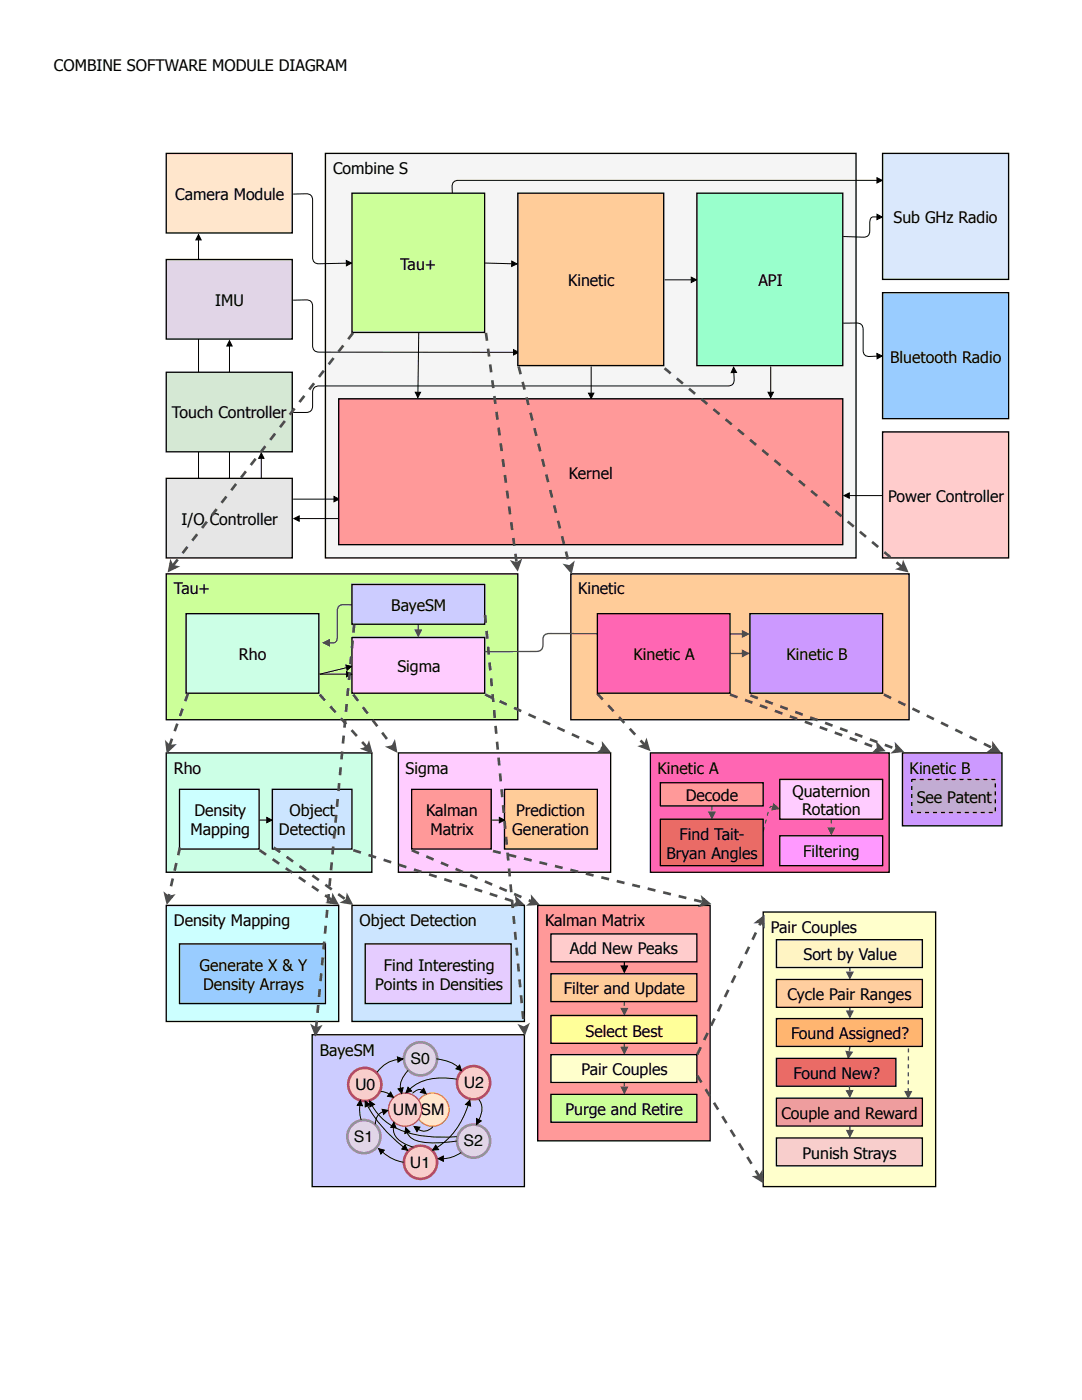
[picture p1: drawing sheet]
<svg xmlns="http://www.w3.org/2000/svg" width="216mm" height="279mm" viewBox="0 0 216 279" stroke-linecap="round" stroke-linejoin="round" font-family="sans-serif">
<path d="M62.3 206.5h42.3v30.3h-42.3z" fill="#ccf"/>
<path d="M62.3 206.5h42.3v30.3h-42.3z" fill="none" stroke="#000" stroke-width=".26"/>
<circle cx="86.3" cy="221.5" r="3.3" fill="#ffe6cc"/>
<circle cx="86.3" cy="221.5" r="3.3" fill="none" stroke="#d79b00" stroke-width=".26"/>
<path d="M39.6 46.8l.5 1.1h-1zM39.6 47.9v47.7" fill="none" stroke="#000" stroke-width=".2"/>
<path d="M39.6 46.8l.5 1.1h-1z" fill="#000"/>
<path d="M64.9 30.6h105.9v80.7h-105.9z" fill="#f5f5f5"/>
<path d="M64.9 30.6h105.9v80.7h-105.9z" fill="none" stroke="#000" stroke-width=".26"/>
<path d="M58.5 38.7h2.6a1.15 1.15 0 0 1 1.3 1.3v11.3a1.15 1.15 0 0 0 1.3 1.3l5.4-.1M69.1 52l1.1 .5-1.1 .6z" fill="none" stroke="#000" stroke-width=".2"/>
<path d="M69.1 52l1.1 .5-1.1 .6z" fill="#000"/>
<path d="M33.2 30.6h25.1v15.9h-25.1z" fill="#ffe6cc"/>
<path d="M33.2 30.6h25.1v15.9h-25.1z" fill="none" stroke="#000" stroke-width=".26"/>
<path d="M58.5 59.9l2.6-.1a1.15 1.15 0 0 1 1.3 1.3v7.9a1.18 1.18 0 0 0 1.3 1.3h38.8M102.5 69.8l1 .5-1 .5z" fill="none" stroke="#000" stroke-width=".2"/>
<path d="M102.5 69.8l1 .5-1 .5z" fill="#000"/>
<path d="M33.2 51.8h25.1v15.9h-25.1z" fill="#e1d5e7"/>
<path d="M33.2 51.8h25.1v15.9h-25.1z" fill="none" stroke="#000" stroke-width=".26"/>
<path d="M45.8 68l.5 1.1h-1zM45.8 69.1v26.5M52.1 90.4l.6 1.1h-1.1zM52.1 91.5v4.1M58.5 99.6h8.1M66.6 99.1l1.1 .5-1.1 .5z" fill="none" stroke="#000" stroke-width=".2"/>
<path d="M45.8 68l.5 1.1h-1zM52.1 90.4l.6 1.1h-1.1zM66.6 99.1l1.1 .5-1.1 .5z" fill="#000"/>
<path d="M33.2 95.5h25.1v15.8h-25.1z" fill="#e6e6e6"/>
<path d="M33.2 95.5h25.1v15.8h-25.1z" fill="none" stroke="#000" stroke-width=".26"/>
<path d="M146.4 73.3l.6 1-1.1 .1zM146.4 74.3l.1 1.4a1.12 1.12 0 0 1-1.3 1.3h-81.5a1.18 1.18 0 0 0-1.3 1.3v2.7a1.18 1.18 0 0 1-1.3 1.3h-2.6" fill="none" stroke="#000" stroke-width=".2"/>
<path d="M146.4 73.3l.6 1-1.1 .1z" fill="#000"/>
<path d="M33.2 74.3h25.1v15.9h-25.1z" fill="#d5e8d4"/>
<path d="M33.2 74.3h25.1v15.9h-25.1z" fill="none" stroke="#000" stroke-width=".26"/>
<path d="M132.6 55.8h5.3M137.9 55.3l1.1 .5-1.1 .6zM117.4 78.5h1.1l-.5 1zM118 73.1v5.4" fill="none" stroke="#000" stroke-width=".2"/>
<path d="M137.9 55.3l1.1 .5-1.1 .6zM117.4 78.5h1.1l-.5 1z" fill="#000"/>
<path d="M103.3 38.6h29.1v34.4h-29.1z" fill="#fc9"/>
<path d="M103.3 38.6h29.1v34.4h-29.1z" fill="none" stroke="#000" stroke-width=".26"/>
<path d="M175 43.3h-.7a.75 .75 0 0 0-.7 .8 6 6 0 0 1-.3 2.8l-.6 .4h-.5l-3.9-.1M175 42.8l1 .5-1 .5zM153.3 78.3h1l-.5 1zM153.8 73.1v5.2M168.3 64.5h2.6a1.16 1.16 0 0 1 1.3 1.3v4.1a1.12 1.12 0 0 0 1.3 1.2h1.5M175 70.5l1 .5-1 .6z" fill="none" stroke="#000" stroke-width=".2"/>
<path d="M175 42.8l1 .5-1 .5zM153.3 78.3h1l-.5 1zM175 70.5l1 .5-1 .6z" fill="#000"/>
<path d="M139.1 38.6h29.1v34.4h-29.1z" fill="#9fc"/>
<path d="M139.1 38.6h29.1v34.4h-29.1z" fill="none" stroke="#000" stroke-width=".26"/>
<path d="M175 35.5l1 .5-1 .5zM175 36h-83.5a1.14 1.14 0 0 0-1.3 1.3l.1 1.4M96.8 52.5l5.3 .1M102.1 52.1l1.1 .6-1.1 .5zM82.9 78.3h1l-.5 1zM83.6 66.4l-.2 11.9" fill="none" stroke="#000" stroke-width=".2"/>
<path d="M175 35.5l1 .5-1 .5zM102.1 52.1l1.1 .6-1.1 .5zM82.9 78.3h1l-.5 1z" fill="#000"/>
<path d="M70.2 38.6h26.5v27.7h-26.5z" fill="#cf9"/>
<path d="M70.2 38.6h26.5v27.7h-26.5z" fill="none" stroke="#000" stroke-width=".26"/>
<path d="M58.6 103.5l1.1-.5v1zM59.7 103.5h8" fill="none" stroke="#000" stroke-width=".2"/>
<path d="M58.6 103.5l1.1-.5v1z" fill="#000"/>
<path d="M67.6 79.6h100.6v29.1h-100.6z" fill="#f99"/>
<path d="M67.6 79.6h100.6v29.1h-100.6z" fill="none" stroke="#000" stroke-width=".26"/>
<path d="M176.1 30.6h25.2v25.2h-25.2z" fill="#dae8fc"/>
<path d="M176.1 30.6h25.2v25.2h-25.2z" fill="none" stroke="#000" stroke-width=".26"/>
<path d="M176.1 58.4h25.2v25.2h-25.2z" fill="#9cf"/>
<path d="M176.1 58.4h25.2v25.2h-25.2z" fill="none" stroke="#000" stroke-width=".26"/>
<path d="M168.4 98.9l1.1-.5v1zM169.5 98.9h6.7" fill="none" stroke="#000" stroke-width=".2"/>
<path d="M168.4 98.9l1.1-.5v1z" fill="#000"/>
<path d="M176.1 86.2h25.2v25.1h-25.2z" fill="#fcc"/>
<path d="M176.1 86.2h25.2v25.1h-25.2z" fill="none" stroke="#000" stroke-width=".26"/>
<path d="M33.2 114.5h70.1v29.1h-70.1z" fill="#cf9"/>
<path d="M33.2 114.5h70.1v29.1h-70.1z" fill="none" stroke="#000" stroke-width=".26"/>
<path d="M69 132.7l1.2 .3-.9 .8zM69.1 133.2l-5.3 1.4" fill="none" stroke="#000" stroke-width=".2"/>
<path d="M69 132.7l1.2 .3-.9 .8z" fill="#000"/>
<path d="M37.1 122.5h26.5v15.8h-26.5z" fill="#ccffe6"/>
<path d="M37.1 122.5h26.5v15.8h-26.5z" fill="none" stroke="#000" stroke-width=".26"/>
<path d="M70.2 127.2h26.5v11.1h-26.5z" fill="#fcf"/>
<path d="M70.2 127.2h26.5v11.1h-26.5z" fill="none" stroke="#000" stroke-width=".26"/>
<path d="M33.2 150.3h41v23.8h-41z" fill="#ccffe6"/>
<path d="M33.2 150.3h41v23.8h-41z" fill="none" stroke="#000" stroke-width=".26"/>
<path d="M51.8 163.7h1.4M53.2 163.1l1.1 .6-1.1 .5z" fill="none" stroke="#000" stroke-width=".2"/>
<path d="M53.2 163.1l1.1 .6-1.1 .5z" fill="#000"/>
<path d="M35.8 157.5h15.9v11.9h-15.9z" fill="#cff"/>
<path d="M35.8 157.5h15.9v11.9h-15.9z" fill="none" stroke="#000" stroke-width=".26"/>
<path d="M54.3 157.5h15.9v11.9h-15.9z" fill="#cce5ff"/>
<path d="M54.3 157.5h15.9v11.9h-15.9z" fill="none" stroke="#000" stroke-width=".26"/>
<path d="M79.5 150.3h42.3v23.8h-42.3z" fill="#fcf"/>
<path d="M79.5 150.3h42.3v23.8h-42.3z" fill="none" stroke="#000" stroke-width=".26"/>
<path d="M98.2 163.7h1.4M99.6 163.1l1.1 .6-1.1 .5z" fill="none" stroke="#000" stroke-width=".2"/>
<path d="M99.6 163.1l1.1 .6-1.1 .5z" fill="#000"/>
<path d="M82.1 157.5h15.9v11.9h-15.9z" fill="#f99"/>
<path d="M82.1 157.5h15.9v11.9h-15.9z" fill="none" stroke="#000" stroke-width=".26"/>
<path d="M100.7 157.5h18.5v11.9h-18.5z" fill="#fc9"/>
<path d="M100.7 157.5h18.5v11.9h-18.5z" fill="none" stroke="#000" stroke-width=".26"/>
<path d="M70.5 66.4l-36.1 46.6" fill="none" stroke="#4d4d4d" stroke-width=".53" stroke-dasharray="1.6 1.6" stroke-linecap="butt"/>
<path d="M34.1 112.3l.3 .7 .7 .1-1.3 .7z" fill="#4d4d4d"/>
<path d="M34.1 112.3l.3 .7 .7 .1-1.3 .7z" fill="none" stroke="#4d4d4d" stroke-width=".53"/>
<path d="M97 66.4l6.1 46.1" fill="none" stroke="#4d4d4d" stroke-width=".53" stroke-dasharray="1.6 1.6" stroke-linecap="butt"/>
<path d="M102.4 112.3l.7 .2 .6-.4-.5 1.4z" fill="#4d4d4d"/>
<path d="M102.4 112.3l.7 .2 .6-.4-.5 1.4z" fill="none" stroke="#4d4d4d" stroke-width=".53"/>
<path d="M70.5 138.6l7.9 10.4" fill="none" stroke="#4d4d4d" stroke-width=".53" stroke-dasharray="1.6 1.6" stroke-linecap="butt"/>
<path d="M77.6 149.1l.8-.1 .3-.7 .3 1.5z" fill="#4d4d4d"/>
<path d="M77.6 149.1l.8-.1 .3-.7 .3 1.5z" fill="none" stroke="#4d4d4d" stroke-width=".53"/>
<path d="M63.8 138.6l9.5 10.7" fill="none" stroke="#4d4d4d" stroke-width=".53" stroke-dasharray="1.6 1.6" stroke-linecap="butt"/>
<path d="M72.6 149.4l.7-.1 .3-.7 .4 1.4z" fill="#4d4d4d"/>
<path d="M72.6 149.4l.7-.1 .3-.7 .4 1.4z" fill="none" stroke="#4d4d4d" stroke-width=".53"/>
<path d="M37.5 138.4l-3.7 10.5" fill="none" stroke="#4d4d4d" stroke-width=".53" stroke-dasharray="1.6 1.6" stroke-linecap="butt"/>
<path d="M33.3 148.4l.5 .5 .7-.1-1 1.1z" fill="#4d4d4d"/>
<path d="M33.3 148.4l.5 .5 .7-.1-1 1.1z" fill="none" stroke="#4d4d4d" stroke-width=".53"/>
<path d="M96.8 138.6l23.6 10.8" fill="none" stroke="#4d4d4d" stroke-width=".53" stroke-dasharray="1.6 1.6" stroke-linecap="butt"/>
<path d="M120.4 148.7l.9 1.1-1.5 .1 .6-.5z" fill="#4d4d4d"/>
<path d="M120.4 148.7l.9 1.1-1.5 .1 .6-.5z" fill="none" stroke="#4d4d4d" stroke-width=".53"/>
<path d="M107.3 180.7h34.4v47h-34.4z" fill="#f99"/>
<path d="M107.3 180.7h34.4v47h-34.4z" fill="none" stroke="#000" stroke-width=".26"/>
<path d="M33.2 180.7h34.4v23.2h-34.4z" fill="#cff"/>
<path d="M33.2 180.7h34.4v23.2h-34.4z" fill="none" stroke="#000" stroke-width=".26"/>
<path d="M35.8 188.4h29.1v11.9h-29.1z" fill="#9cf"/>
<path d="M35.8 188.4h29.1v11.9h-29.1z" fill="none" stroke="#000" stroke-width=".26"/>
<path d="M70.2 180.7h34.4v23.2h-34.4z" fill="#cce5ff"/>
<path d="M70.2 180.7h34.4v23.2h-34.4z" fill="none" stroke="#000" stroke-width=".26"/>
<path d="M72.9 188.4h29.1v11.9h-29.1z" fill="#e5ccff"/>
<path d="M72.9 188.4h29.1v11.9h-29.1zM124 192.8h1.2l-.6 1.2zM124.6 192v.8" fill="none" stroke="#000" stroke-width=".26"/>
<path d="M124 192.8h1.2l-.6 1.2z" fill="#000"/>
<path d="M109.9 186.4h29.2v5.5h-29.2z" fill="#fcc"/>
<path d="M109.9 186.4h29.2v5.5h-29.2z" fill="none" stroke="#000" stroke-width=".26"/>
<path d="M124.6 199.9v1.4" fill="none" stroke="#4d4d4d" stroke-width=".26" stroke-dasharray=".8 .8" stroke-linecap="butt"/>
<path d="M124 201.3h1.2l-.6 1.2z" fill="#4d4d4d"/>
<path d="M124 201.3h1.2l-.6 1.2z" fill="none" stroke="#4d4d4d" stroke-width=".26"/>
<path d="M109.9 194.3h29.2v5.6h-29.2z" fill="#fc9"/>
<path d="M109.9 194.3h29.2v5.6h-29.2z" fill="none" stroke="#000" stroke-width=".26"/>
<path d="M124.6 208.2v.8" fill="none" stroke="#4d4d4d" stroke-width=".26" stroke-dasharray=".8 .8" stroke-linecap="butt"/>
<path d="M124 209h1.2l-.6 1.2z" fill="#4d4d4d"/>
<path d="M124 209h1.2l-.6 1.2z" fill="none" stroke="#4d4d4d" stroke-width=".26"/>
<path d="M109.9 202.7h29.2v5.5h-29.2z" fill="#ff9"/>
<path d="M109.9 202.7h29.2v5.5h-29.2z" fill="none" stroke="#000" stroke-width=".26"/>
<path d="M124.6 216v1" fill="none" stroke="#4d4d4d" stroke-width=".26" stroke-dasharray=".8 .8" stroke-linecap="butt"/>
<path d="M124 217h1.2l-.6 1.2z" fill="#4d4d4d"/>
<path d="M124 217h1.2l-.6 1.2z" fill="none" stroke="#4d4d4d" stroke-width=".26"/>
<path d="M109.9 210.5h29.2v5.5h-29.2z" fill="#ffc"/>
<path d="M109.9 210.5h29.2v5.5h-29.2z" fill="none" stroke="#000" stroke-width=".26"/>
<path d="M109.9 218.4h29.2v5.6h-29.2z" fill="#cf9"/>
<path d="M109.9 218.4h29.2v5.6h-29.2z" fill="none" stroke="#000" stroke-width=".26"/>
<path d="M152.3 182h34.4v54.8h-34.4z" fill="#ffc"/>
<path d="M152.3 182h34.4v54.8h-34.4z" fill="none" stroke="#000" stroke-width=".26"/>
<path d="M169.6 193v1" fill="none" stroke="#4d4d4d" stroke-width=".26" stroke-dasharray=".8 .8" stroke-linecap="butt"/>
<path d="M169 194h1.2l-.6 1.2z" fill="#4d4d4d"/>
<path d="M169 194h1.2l-.6 1.2z" fill="none" stroke="#4d4d4d" stroke-width=".26"/>
<path d="M154.9 187.5h29.1v5.6h-29.1z" fill="#fff4c3"/>
<path d="M154.9 187.5h29.1v5.6h-29.1z" fill="none" stroke="#000" stroke-width=".26"/>
<path d="M169.6 201v.8" fill="none" stroke="#4d4d4d" stroke-width=".26" stroke-dasharray=".8 .8" stroke-linecap="butt"/>
<path d="M169 201.8h1.2l-.6 1.2z" fill="#4d4d4d"/>
<path d="M169 201.8h1.2l-.6 1.2z" fill="none" stroke="#4d4d4d" stroke-width=".26"/>
<path d="M154.9 195.5h29.1v5.5h-29.1z" fill="#ffce9f"/>
<path d="M154.9 195.5h29.1v5.5h-29.1z" fill="none" stroke="#000" stroke-width=".26"/>
<path d="M169.6 208.9l-.2 1" fill="none" stroke="#4d4d4d" stroke-width=".26" stroke-dasharray=".8 .8" stroke-linecap="butt"/>
<path d="M168.8 209.8l1.2 .2-.7 1.1z" fill="#4d4d4d"/>
<path d="M168.8 209.8l1.2 .2-.7 1.1z" fill="none" stroke="#4d4d4d" stroke-width=".26"/>
<path d="M154.9 203.3h29.1v5.5h-29.1z" fill="#ffb570"/>
<path d="M154.9 203.3h29.1v5.5h-29.1z" fill="none" stroke="#000" stroke-width=".26"/>
<path d="M154.9 211.2h23.9v5.6h-23.9z" fill="#ea6b66"/>
<path d="M154.9 211.2h23.9v5.6h-23.9z" fill="none" stroke="#000" stroke-width=".26"/>
<path d="M169.6 224.8v.8" fill="none" stroke="#4d4d4d" stroke-width=".26" stroke-dasharray=".8 .8" stroke-linecap="butt"/>
<path d="M169 225.6h1.2l-.6 1.2z" fill="#4d4d4d"/>
<path d="M169 225.6h1.2l-.6 1.2z" fill="none" stroke="#4d4d4d" stroke-width=".26"/>
<path d="M154.9 219.2h29.1v5.5h-29.1z" fill="#f19c99"/>
<path d="M154.9 219.2h29.1v5.5h-29.1z" fill="none" stroke="#000" stroke-width=".26"/>
<path d="M154.9 227.1h29.1v5.6h-29.1z" fill="#f8cecc"/>
<path d="M154.9 227.1h29.1v5.6h-29.1z" fill="none" stroke="#000" stroke-width=".26"/>
<path d="M181.3 209.2l-.1 8.7" fill="none" stroke="#4d4d4d" stroke-width=".26" stroke-dasharray=".8 .8" stroke-linecap="butt"/>
<path d="M180.6 217.9h1.2l-.6 1.1z" fill="#4d4d4d"/>
<path d="M180.6 217.9h1.2l-.6 1.1z" fill="none" stroke="#4d4d4d" stroke-width=".26"/>
<path d="M169.5 216.8v.9" fill="none" stroke="#4d4d4d" stroke-width=".26" stroke-dasharray=".8 .8" stroke-linecap="butt"/>
<path d="M168.9 217.7h1.2l-.5 1.2z" fill="#4d4d4d"/>
<path d="M168.9 217.7h1.2l-.5 1.2z" fill="none" stroke="#4d4d4d" stroke-width=".26"/>
<path d="M35.9 169.1l-2.3 10" fill="none" stroke="#4d4d4d" stroke-width=".53" stroke-dasharray="1.6 1.6" stroke-linecap="butt"/>
<path d="M33 178.6l.6 .5 .7-.2-.9 1.1z" fill="#4d4d4d"/>
<path d="M33 178.6l.6 .5 .7-.2-.9 1.1z" fill="none" stroke="#4d4d4d" stroke-width=".53"/>
<path d="M51.8 169.7l14.6 10" fill="none" stroke="#4d4d4d" stroke-width=".53" stroke-dasharray="1.6 1.6" stroke-linecap="butt"/>
<path d="M66.5 179l.7 1.3-1.5-.2 .7-.4z" fill="#4d4d4d"/>
<path d="M66.5 179l.7 1.3-1.5-.2 .7-.4z" fill="none" stroke="#4d4d4d" stroke-width=".53"/>
<path d="M54.6 169.1l14.6 10.6" fill="none" stroke="#4d4d4d" stroke-width=".53" stroke-dasharray="1.6 1.6" stroke-linecap="butt"/>
<path d="M69.3 179l.7 1.3-1.4-.3 .6-.3z" fill="#4d4d4d"/>
<path d="M69.3 179l.7 1.3-1.4-.3 .6-.3z" fill="none" stroke="#4d4d4d" stroke-width=".53"/>
<path d="M70.5 169.7l32.7 10.4" fill="none" stroke="#4d4d4d" stroke-width=".53" stroke-dasharray="1.6 1.6" stroke-linecap="butt"/>
<path d="M103.1 179.4l1.1 1-1.5 .3 .5-.6z" fill="#4d4d4d"/>
<path d="M103.1 179.4l1.1 1-1.5 .3 .5-.6z" fill="none" stroke="#4d4d4d" stroke-width=".53"/>
<path d="M82.1 169.7l24.2 10.3" fill="none" stroke="#4d4d4d" stroke-width=".53" stroke-dasharray="1.6 1.6" stroke-linecap="butt"/>
<path d="M106.2 179.2l1 1.2-1.5 .1 .6-.5z" fill="#4d4d4d"/>
<path d="M106.2 179.2l1 1.2-1.5 .1 .6-.5z" fill="none" stroke="#4d4d4d" stroke-width=".53"/>
<path d="M98.4 169.8l42 10.3" fill="none" stroke="#4d4d4d" stroke-width=".53" stroke-dasharray="1.6 1.6" stroke-linecap="butt"/>
<path d="M140.3 179.3l1.1 1-1.5 .3 .5-.5z" fill="#4d4d4d"/>
<path d="M140.3 179.3l1.1 1-1.5 .3 .5-.5z" fill="none" stroke="#4d4d4d" stroke-width=".53"/>
<path d="M139.1 210.4l12.8-26.4" fill="none" stroke="#4d4d4d" stroke-width=".53" stroke-dasharray="1.6 1.6" stroke-linecap="butt"/>
<path d="M151.1 184l1.2-.9v1.5l-.4-.6z" fill="#4d4d4d"/>
<path d="M151.1 184l1.2-.9v1.5l-.4-.6z" fill="none" stroke="#4d4d4d" stroke-width=".53"/>
<path d="M139.1 214.7l12.4 20.1" fill="none" stroke="#4d4d4d" stroke-width=".53" stroke-dasharray="1.6 1.6" stroke-linecap="butt"/>
<path d="M150.8 234.9l.7-.1 .4-.6 .2 1.5z" fill="#4d4d4d"/>
<path d="M150.8 234.9l.7-.1 .4-.6 .2 1.5z" fill="none" stroke="#4d4d4d" stroke-width=".53"/>
<path d="M113.9 114.5h67.5v29.1h-67.5z" fill="#fc9"/>
<path d="M113.9 114.5h67.5v29.1h-67.5z" fill="none" stroke="#000" stroke-width=".26"/>
<path d="M145.8 130.4h2.4" fill="none" stroke="#4d4d4d" stroke-width=".26"/>
<path d="M148.2 129.8l1.1 .6-1.1 .6z" fill="#4d4d4d"/>
<path d="M148.2 129.8l1.1 .6-1.1 .6z" fill="none" stroke="#4d4d4d" stroke-width=".26"/>
<path d="M149.6 122.5h26.5v15.8h-26.5z" fill="#c9f"/>
<path d="M149.6 122.5h26.5v15.8h-26.5z" fill="none" stroke="#000" stroke-width=".26"/>
<path d="M129.8 150.3h47.6v23.8h-47.6z" fill="#ff66b3"/>
<path d="M129.8 150.3h47.6v23.8h-47.6z" fill="none" stroke="#000" stroke-width=".26"/>
<path d="M180.1 150.3h19.8v14.5h-19.8z" fill="#c9f"/>
<path d="M180.1 150.3h19.8v14.5h-19.8z" fill="none" stroke="#000" stroke-width=".26"/>
<path d="M142.1 160.9v1.2" fill="none" stroke="#4d4d4d" stroke-width=".26" stroke-dasharray=".8 .8" stroke-linecap="butt"/>
<path d="M141.5 162.1h1.1l-.5 1.2z" fill="#4d4d4d"/>
<path d="M141.5 162.1h1.1l-.5 1.2z" fill="none" stroke="#4d4d4d" stroke-width=".26"/>
<path d="M131.8 156.2h20.5v4.6h-20.5z" fill="#f99"/>
<path d="M131.8 156.2h20.5v4.6h-20.5z" fill="none" stroke="#000" stroke-width=".26"/>
<path d="M152.3 165.9l1-3.8a1.28 1.28 0 0 1 .6-1.2l.3 .1" fill="none" stroke="#4d4d4d" stroke-width=".26" stroke-dasharray=".8 .8" stroke-linecap="butt"/>
<path d="M154.4 160.5l1 .9-1.4 .2z" fill="#4d4d4d"/>
<path d="M154.4 160.5l1 .9-1.4 .2z" fill="none" stroke="#4d4d4d" stroke-width=".26"/>
<path d="M131.8 163.5h20.5v9.3h-20.5z" fill="#ea6b66"/>
<path d="M131.8 163.5h20.5v9.3h-20.5z" fill="none" stroke="#000" stroke-width=".26"/>
<path d="M165.9 163.6v1.7" fill="none" stroke="#4d4d4d" stroke-width=".26" stroke-dasharray=".8 .8" stroke-linecap="butt"/>
<path d="M165.3 165.3h1.2l-.6 1.2z" fill="#4d4d4d"/>
<path d="M165.3 165.3h1.2l-.6 1.2z" fill="none" stroke="#4d4d4d" stroke-width=".26"/>
<path d="M155.6 155.6h20.5v7.9h-20.5z" fill="#fcf"/>
<path d="M155.6 155.6h20.5v7.9h-20.5z" fill="none" stroke="#000" stroke-width=".26"/>
<path d="M155.6 166.8h20.5v6h-20.5z" fill="#f9f"/>
<path d="M155.6 166.8h20.5v6h-20.5z" fill="none" stroke="#000" stroke-width=".26"/>
<path d="M181.9 155.6h16.7v6.6h-16.7z" fill="#c3abd0"/>
<path d="M181.9 155.6h16.7v6.6h-16.7z" fill="none" stroke="#000" stroke-width=".26" stroke-dasharray=".8 .8" stroke-linecap="butt"/>
<path d="M119.2 138.4l9.5 10.3" fill="none" stroke="#4d4d4d" stroke-width=".53" stroke-dasharray="1.6 1.6" stroke-linecap="butt"/>
<path d="M128 148.9l.7-.2 .3-.7 .4 1.5z" fill="#4d4d4d"/>
<path d="M128 148.9l.7-.2 .3-.7 .4 1.5z" fill="none" stroke="#4d4d4d" stroke-width=".53"/>
<path d="M145.7 138.6l29.5 10.8" fill="none" stroke="#4d4d4d" stroke-width=".53" stroke-dasharray="1.6 1.6" stroke-linecap="butt"/>
<path d="M175.2 148.6l1 1.1-1.5 .2 .5-.5z" fill="#4d4d4d"/>
<path d="M175.2 148.6l1 1.1-1.5 .2 .5-.5z" fill="none" stroke="#4d4d4d" stroke-width=".53"/>
<path d="M149.7 138.8l29.2 10.7" fill="none" stroke="#4d4d4d" stroke-width=".53" stroke-dasharray="1.6 1.6" stroke-linecap="butt"/>
<path d="M178.9 148.8l1 1.1-1.5 .1 .5-.5z" fill="#4d4d4d"/>
<path d="M178.9 148.8l1 1.1-1.5 .1 .5-.5z" fill="none" stroke="#4d4d4d" stroke-width=".53"/>
<path d="M176.4 138.6l21.8 10.8" fill="none" stroke="#4d4d4d" stroke-width=".53" stroke-dasharray="1.6 1.6" stroke-linecap="butt"/>
<path d="M198.2 148.6l.9 1.2h-1.4l.5-.4z" fill="#4d4d4d"/>
<path d="M198.2 148.6l.9 1.2h-1.4l.5-.4z" fill="none" stroke="#4d4d4d" stroke-width=".53"/>
<path d="M103.5 73.1l10.2 40" fill="none" stroke="#4d4d4d" stroke-width=".53" stroke-dasharray="1.6 1.6" stroke-linecap="butt"/>
<path d="M113 112.9l.7 .2 .5-.5-.3 1.4z" fill="#4d4d4d"/>
<path d="M113 112.9l.7 .2 .5-.5-.3 1.4z" fill="none" stroke="#4d4d4d" stroke-width=".53"/>
<path d="M132.6 73.5l47.5 39.7" fill="none" stroke="#4d4d4d" stroke-width=".53" stroke-dasharray="1.6 1.6" stroke-linecap="butt"/>
<path d="M180.3 112.5l.6 1.4-1.5-.4 .7-.3z" fill="#4d4d4d"/>
<path d="M180.3 112.5l.6 1.4-1.5-.4 .7-.3z" fill="none" stroke="#4d4d4d" stroke-width=".53"/>
<path d="M148.2 126.5l-38.5-.1a1.11 1.11 0 0 0-1.4 1.2 2.18 2.18 0 0 1-.4 2.2l-.9 .2-10.3 .1" fill="none" stroke="#4d4d4d" stroke-width=".26"/>
<path d="M148.2 125.9l1.1 .6-1.1 .6z" fill="#4d4d4d"/>
<path d="M148.2 125.9l1.1 .6-1.1 .6z" fill="none" stroke="#4d4d4d" stroke-width=".26"/>
<path d="M119.2 122.5h26.5v15.8h-26.5z" fill="#ff66b3"/>
<path d="M119.2 122.5h26.5v15.8h-26.5z" fill="none" stroke="#000" stroke-width=".26"/>
<path d="M63.8 134.6h5.3M69.1 134l1.1 .6-1.1 .5z" fill="none" stroke="#000" stroke-width=".2"/>
<path d="M69.1 134l1.1 .6-1.1 .5z" fill="#000"/>
<path d="M83.5 124.6v1.1" fill="none" stroke="#4d4d4d" stroke-width=".26"/>
<path d="M82.9 125.7h1.2l-.6 1.2z" fill="#4d4d4d"/>
<path d="M70.2 120.7h-1.6a1.14 1.14 0 0 0-1.3 1.2v5.1a1.07 1.07 0 0 1-.8 1.3h-.8M82.9 125.7h1.2l-.6 1.2z" fill="none" stroke="#4d4d4d" stroke-width=".26"/>
<path d="M64.5 128.3l1.2-.6v1.2z" fill="#4d4d4d"/>
<path d="M64.5 128.3l1.2-.6v1.2z" fill="none" stroke="#4d4d4d" stroke-width=".26"/>
<path d="M70.2 116.6h26.5v8h-26.5z" fill="#ccf"/>
<path d="M70.2 116.6h26.5v8h-26.5z" fill="none" stroke="#000" stroke-width=".26"/>
<circle cx="83.9" cy="211.3" r="3.3" fill="#e1d5e7"/>
<circle cx="83.9" cy="211.3" r="3.3" fill="none" stroke="#9673a6" stroke-width=".53"/>
<circle cx="72.8" cy="216.4" r="3.3" fill="#f8cecc"/>
<circle cx="72.8" cy="216.4" r="3.3" fill="none" stroke="#b85450" stroke-width=".53"/>
<circle cx="83.9" cy="232" r="3.3" fill="#f8cecc"/>
<circle cx="83.9" cy="232" r="3.3" fill="none" stroke="#b85450" stroke-width=".53"/>
<circle cx="94.5" cy="216.1" r="3.3" fill="#f8cecc"/>
<circle cx="94.5" cy="216.1" r="3.3" fill="none" stroke="#b85450" stroke-width=".53"/>
<circle cx="72.6" cy="226.8" r="3.3" fill="#e1d5e7"/>
<circle cx="72.6" cy="226.8" r="3.3" fill="none" stroke="#9673a6" stroke-width=".53"/>
<circle cx="94.5" cy="227.7" r="3.3" fill="#e1d5e7"/>
<circle cx="94.5" cy="227.7" r="3.3" fill="none" stroke="#9673a6" stroke-width=".53"/>
<circle cx="80.8" cy="221.5" r="3.3" fill="#f8cecc"/>
<circle cx="80.8" cy="221.5" r="3.3" fill="none" stroke="#b85450" stroke-width=".26"/>
<g fill="none" stroke="#000" stroke-width=".2">
<path d="M71.9 219.6l.4 1.1-1-.1zM72.9 219.7l.9 .7-.9 .5zM73.7 219.7l1 .7-.9 .5zM76 217.8l.7 .1 .9 .5M78 217.9l.5 1.1-1.2-.2zM79.3 210.9l1.1 .4-1 .7zM79.4 211.5a5.9 5.9 0 0 0-4.1 2.5M79.4 217.3l1-.2-.2 1.1zM81.4 217l.7 .7-1.1 .4zM81.4 213.6l-.8 1.2a3.4 3.4 0 0 0-.7 2.4M84.2 217.6a1.12 1.12 0 0 0-1.4 .2l-.5 .4M84.6 217.2l.4 1.1-1.1-.3z"/>
<path d="M87.1 211.3l2.9 .8 1.3 .8M91 213.3l.7-.7 .4 1.1zM91.1 215.4a11.5 11.5 0 0 0-8.7 1.4l-.6 .6M95.6 219.4a3.5 3.5 0 0 1 0 4.1M71.8 220.6v1.6l.3 1.3M73.3 220.7a26.7 26.7 0 0 0 7.2 8.2M74.3 220.7a12.1 12.1 0 0 0 8.8 5.8 29.5 29.5 0 0 0 8 .3M75.5 229.2l1.2 .3-.7 .8zM76.2 221.4l1.2 .2-.8 .8zM76.3 229.9l1.2 .9 1.2 .6 1.9 .6M76.4 221.9a2.29 2.29 0 0 0-1.5 2.5M78.5 225a3.2 3.2 0 0 0 2.2 3.2l1.8 .8"/>
<path d="M78.6 224l.4 1.1-1-.1zM80.8 228.5l.5 1.1-1.1-.3zM81 225l.8 .9-1 .3zM81.3 226a3.6 3.6 0 0 0 3.4 2h3.5l2.9-.3M82.6 224.8l1.2 .2-.6 .8zM86.4 224.9a2.15 2.15 0 0 1-2.9 .5M86.9 228.5l.6 .9-1.2 .1zM87.4 231.3l1.1-.6v1.1zM92 230l-1.8 .9-1.7 .3M92.9 220.4l.8-.8 .2 1.1zM93.4 220.6a15.1 15.1 0 0 1-6.2 8.4M95.1 223.2l.9 .5-.9 .7z"/>
</g>
<g fill="#000">
<path d="M71.9 219.6l.4 1.1-1-.1zM72.9 219.7l.9 .7-.9 .5zM73.7 219.7l1 .7-.9 .5zM78 217.9l.5 1.1-1.2-.2zM79.4 217.3l1-.2-.2 1.1zM79.3 210.9l1.1 .4-1 .7zM81.4 217l.7 .7-1.1 .4zM84.6 217.2l.4 1.1-1.1-.3zM91 213.3l.7-.7 .4 1.1zM92.9 220.4l.8-.8 .2 1.1zM75.5 229.2l1.2 .3-.7 .8zM76.2 221.4l1.2 .2-.8 .8z"/>
<path d="M78.6 224l.4 1.1-1-.1zM81 225l.8 .9-1 .3zM80.8 228.5l.5 1.1-1.1-.3zM82.6 224.8l1.2 .2-.6 .8zM86.9 228.5l.6 .9-1.2 .1zM87.4 231.3l1.1-.6v1.1zM95.1 223.2l.9 .5-.9 .7z"/>
</g>
<path d="M70.7 124.7l-7.6 80.6" fill="none" stroke="#4d4d4d" stroke-width=".53" stroke-dasharray="1.6 1.6" stroke-linecap="butt"/>
<path d="M62.4 204.9l.7 .4 .6-.2-.7 1.2z" fill="#4d4d4d"/>
<path d="M62.4 204.9l.7 .4 .6-.2-.7 1.2z" fill="none" stroke="#4d4d4d" stroke-width=".53"/>
<path d="M96.8 122.7l7.8 82.4" fill="none" stroke="#4d4d4d" stroke-width=".53" stroke-dasharray="1.6 1.6" stroke-linecap="butt"/>
<path d="M103.9 204.9l.7 .2 .6-.3-.5 1.3z" fill="#4d4d4d"/>
<path d="M103.9 204.9l.7 .2 .6-.3-.5 1.3z" fill="none" stroke="#4d4d4d" stroke-width=".53"/>
<g font-size="3.2">
<text x="10.8" y="14.2">COMBINE SOFTWARE MODULE DIAGRAM</text>
<text x="66.5" y="34.8">Combine S</text>
<text x="35" y="39.9">Camera Module</text>
<text x="178.3" y="44.5">Sub GHz Radio</text>
<text x="79.8" y="53.9">Tau+</text>
<text x="113.3" y="57">Kinetic</text>
<text x="151.3" y="57">API</text>
<text x="42.9" y="61.1">IMU</text>
<text x="177.6" y="72.4">Bluetooth Radio</text>
<text x="34.3" y="83.5">Touch Controller</text>
<text x="113.5" y="95.5">Kernel</text>
<text x="177.2" y="100.1">Power Controller</text>
<text x="36.2" y="104.7">I/O Controller</text>
<text x="34.7" y="118.6">Tau+</text>
<text x="115.3" y="118.6">Kinetic</text>
<text x="78.1" y="122">BayeSM</text>
<text x="47.7" y="131.7">Rho</text>
<text x="126.4" y="131.7">Kinetic A</text>
<text x="157" y="131.7">Kinetic B</text>
<text x="79.3" y="134.2">Sigma</text>
<text x="34.7" y="154.4">Rho</text>
<text x="80.9" y="154.4">Sigma</text>
<text x="131.2" y="154.4">Kinetic A</text>
<text x="181.5" y="154.4">Kinetic B</text>
<text x="136.8" y="159.9">Decode</text>
<text x="158.1" y="159">Quaternion</text>
<text x="182.9" y="160.3">See Patent</text>
<text x="38" y="166.6">Mapping</text>
<text x="38.8" y="162.9">Density</text>
<text x="55.7" y="166.6">Detection</text>
<text x="57.8" y="162.9">Object</text>
<text x="85" y="162.9">Kalman</text>
<text x="85.9" y="166.6">Matrix</text>
<text x="102.2" y="166.6">Generation</text>
<text x="103" y="162.9">Prediction</text>
<text x="135.6" y="167.7">Find Tait-</text>
<text x="160.1" y="162.7">Rotation</text>
<text x="133" y="171.4">Bryan Angles</text>
<text x="160.3" y="171">Filtering</text>
<text x="34.7" y="184.8">Density Mapping</text>
<text x="71.8" y="184.8">Object Detection</text>
<text x="108.8" y="184.8">Kalman Matrix</text>
<text x="113.7" y="190.4">Add New Peaks</text>
<text x="153.8" y="186.2">Pair Couples</text>
<text x="160.3" y="191.7">Sort by Value</text>
<text x="39.8" y="193.8">Generate X &amp; Y</text>
<text x="40.5" y="197.5">Density Arrays</text>
<text x="74.9" y="197.5">Points in Densities</text>
<text x="76.6" y="193.8">Find Interesting</text>
<text x="112.5" y="198.4">Filter and Update</text>
<text x="157.1" y="199.6">Cycle Pair Ranges</text>
<text x="116.9" y="206.9">Select Best</text>
<text x="157.8" y="207.4">Found Assigned?</text>
<text x="63.8" y="210.7">BayeSM</text>
<text x="81.9" y="212.4">S0</text>
<text x="116" y="214.6">Pair Couples</text>
<text x="158.3" y="215.3">Found New?</text>
<text x="70.8" y="217.5">U0</text>
<text x="92.6" y="217.1">U2</text>
<text x="70.6" y="227.9">S1</text>
<text x="78.4" y="222.6">UM SM</text>
<text x="112.8" y="222.6">Purge and Retire</text>
<text x="155.9" y="223.3">Couple and Reward</text>
<text x="81.8" y="233">U1</text>
<text x="92.5" y="228.8">S2</text>
<text x="160.1" y="231.2">Punish Strays</text>
</g>
</svg>
